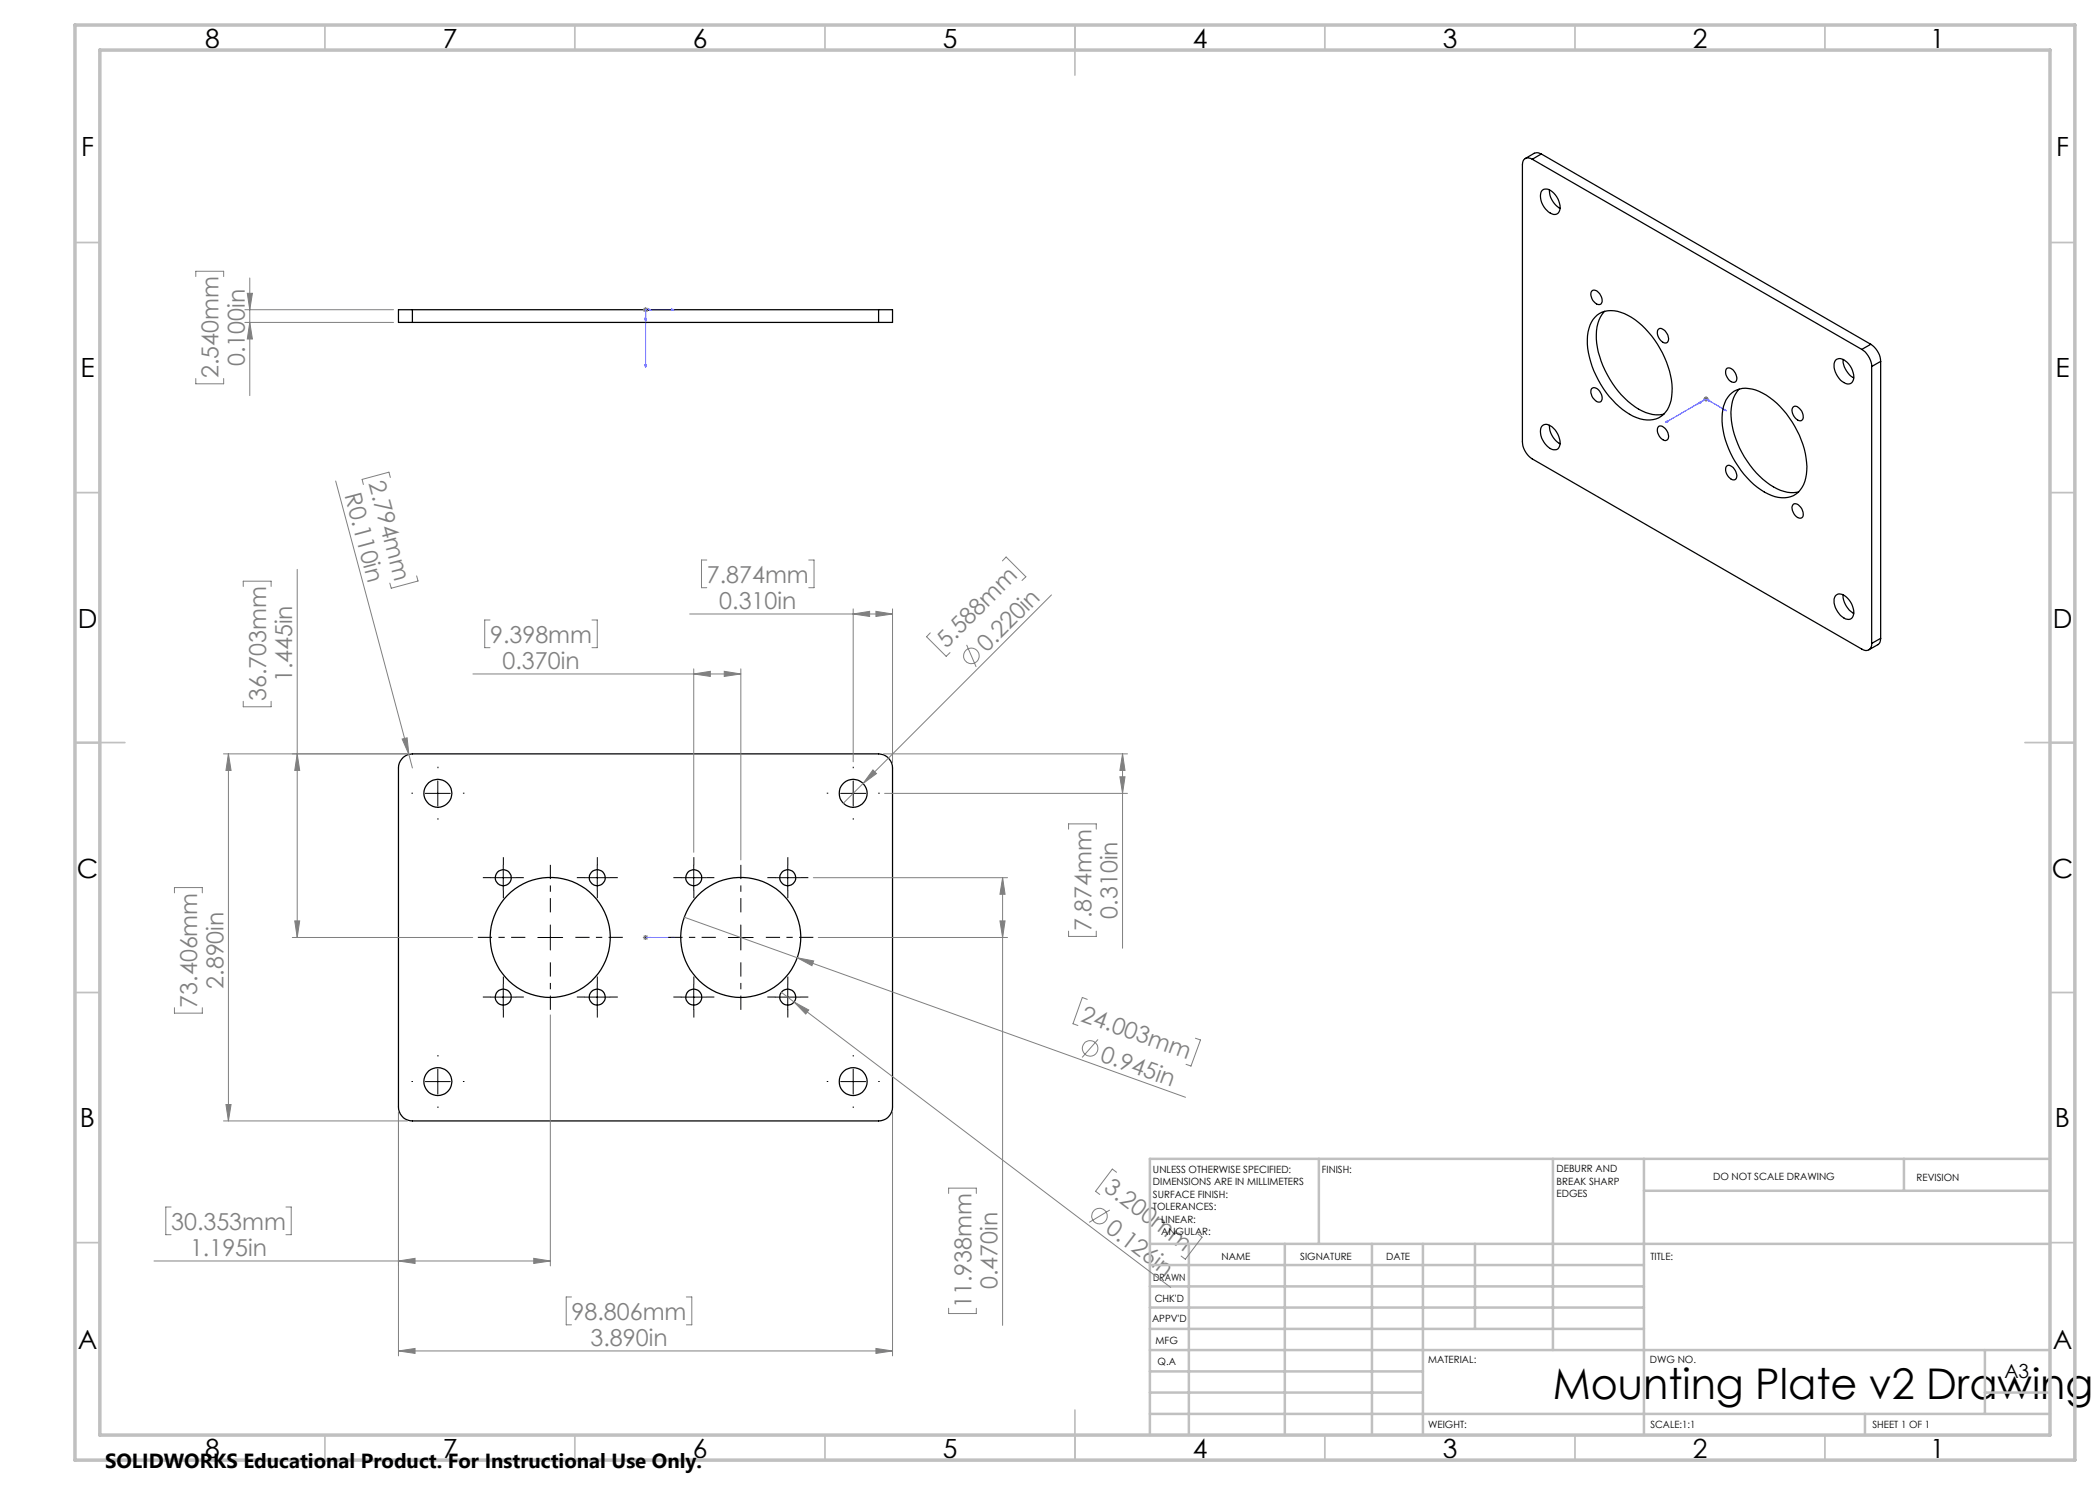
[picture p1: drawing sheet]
<svg xmlns="http://www.w3.org/2000/svg" width="420mm" height="297mm" viewBox="0 0 420 297" stroke-linecap="round" stroke-linejoin="round" font-family="sans-serif">
<g fill="none" stroke="#000" stroke-width=".25">
<path d="M306.5 31.9a1.2 1.2 0 0 0-1.4-.2 1.2 1.2 0 0 0-.6 1.3v55.4a4.4 4.4 0 0 0 2 3.4l65.9 38a1.2 1.2 0 0 0 1.4 .2 1.2 1.2 0 0 0 .5-1.3M306.5 31.9l65.9 38M308.3 30.8a1.49 1.49 0 0 0-1.5-.1l-1.8 1M308.3 30.8l-1.8 1.1M308.3 30.8l65.9 38.1M308.5 38a1.95 1.95 0 0 1 2.5 .9 3 3 0 0 1 .6 3.8 1.97 1.97 0 0 1-2.5-.9 3.5 3.5 0 0 1-.8-3.6zM309.9 38a4.3 4.3 0 0 0 2.1 3.7M318.3 58.3a.87 .87 0 0 1 1.4 .2 1.86 1.86 0 0 1 .5 2.3 1.4 1.4 0 0 1-1.8-1.1l-.2-.6zM82.5 61.9h-2.8v2.6h2.8M82.5 64.5h93.2M82.5 61.9v2.6M82.5 61.9h93.2"/>
<path d="M175.7 61.9h2.8v2.6h-2.8M175.7 61.9v2.6M318.3 77.7a1.21 1.21 0 0 1 1.8 .9l.3 .6a.79 .79 0 0 1-.2 1.1 .79 .79 0 0 1-1.1-.2 2.15 2.15 0 0 1-.8-2.4zM319 63.5a5 5 0 0 1 5.9-.8 18.2 18.2 0 0 1 9.2 12.4 8.9 8.9 0 0 1-1 7.3 4.8 4.8 0 0 1-5.8 1.1 17.6 17.6 0 0 1-8.5-9.3 12.9 12.9 0 0 1-.8-9.2zM320.9 62.3a7.6 7.6 0 0 0-1.6 6.3 18.8 18.8 0 0 0 9.1 13.6l.7 .3a6 6 0 0 0 3.7 .3M331.6 65.9a.87 .87 0 0 1 1.4 .2 1.96 1.96 0 0 1 .5 2.4 1.38 1.38 0 0 1-1.8-1.1l-.2-.7zM345.4 73.7a1.85 1.85 0 0 1 1.9 2.2 .75 .75 0 0 1-.6 .6 .75 .75 0 0 1-.7-.3 1.91 1.91 0 0 1-.6-2.5zM345.9 79a4.9 4.9 0 0 1 5.9-.7 18.2 18.2 0 0 1 9.3 12.4 8.9 8.9 0 0 1-1.1 7.3 5 5 0 0 1-6.4 .8 18.4 18.4 0 0 1-9-12.7 8.3 8.3 0 0 1 1.3-7.1zM347.8 77.8a7.4 7.4 0 0 0-1.5 6.4 18.8 18.8 0 0 0 9.1 13.6l.7 .3a6 6 0 0 0 3.6 .3M367.3 71.9a2.05 2.05 0 0 1 2.5 .9 3 3 0 0 1 .5 3.8 1.95 1.95 0 0 1-2.5-.9 2.94 2.94 0 0 1-.5-3.8zM368.6 71.9a4.4 4.4 0 0 0 2.1 3.7M372.4 69.9a4.4 4.4 0 0 1 1.9 3.4"/>
<path d="M374.2 68.9a4.4 4.4 0 0 1 1.9 3.4M374.2 68.9l-1.8 1M374.3 73.3v55.4M376.1 72.3l-1.8 1M376.1 72.3v55.4M308.3 85.3a1.36 1.36 0 0 1 2.1 .1 4.1 4.1 0 0 1 1.5 3.9 1.29 1.29 0 0 1-2.2 .2 3.7 3.7 0 0 1-1.4-4.2zM309.9 85.1a4.2 4.2 0 0 0 2.1 3.7M331.8 85.3a1.74 1.74 0 0 1 1.9 1.6 .8 .8 0 0 1-.3 1.1 .8 .8 0 0 1-1.1-.2 1.91 1.91 0 0 1-.5-2.5zM345.3 93.3a.87 .87 0 0 1 1.3 .2 1.96 1.96 0 0 1 .5 2.3 1.38 1.38 0 0 1-1.8-1l-.2-.7zM358.7 81.3a1.66 1.66 0 0 1 1.9 1.7 .79 .79 0 0 1-.2 1 .79 .79 0 0 1-1.1-.2 1.88 1.88 0 0 1-.6-2.5zM358.7 100.8a1.66 1.66 0 0 1 1.9 1.6 .8 .8 0 0 1-.2 1.1 .8 .8 0 0 1-1.1-.2 1.91 1.91 0 0 1-.6-2.5zM367.1 119.2a1.58 1.58 0 0 1 2.4 .4 3.6 3.6 0 0 1 1 3.9 1.58 1.58 0 0 1-2.4-.4 3.6 3.6 0 0 1-1-3.9z"/>
<path d="M368.6 119a4.3 4.3 0 0 0 2.1 3.7M376.1 127.7a1.37 1.37 0 0 1-.5 1.2l-1.8 1.1M376.1 127.7l-1.8 1M80.7 151.4a2.84 2.84 0 0 1 1.8-.6h93.2a2.81 2.81 0 0 1 2.8 2.8v67.8a2.81 2.81 0 0 1-2.8 2.8h-93.2a2.74 2.74 0 0 1-2.8-2.8v-67.8a2.83 2.83 0 0 1 1-2.2z"/>
<circle cx="87.6" cy="158.7" r="2.79"/>
<circle cx="170.6" cy="158.7" r="2.79"/>
<circle cx="100.6" cy="175.6" r="1.59"/>
<circle cx="119.5" cy="175.6" r="1.59"/>
<circle cx="138.7" cy="175.6" r="1.59"/>
<circle cx="157.6" cy="175.6" r="1.59"/>
<circle cx="100.6" cy="199.4" r="1.59"/>
<circle cx="110" cy="187.5" r="12"/>
<circle cx="119.5" cy="199.4" r="1.59"/>
<circle cx="138.7" cy="199.4" r="1.59"/>
<circle cx="148.1" cy="187.5" r="12"/>
<circle cx="157.6" cy="199.4" r="1.59"/>
<circle cx="87.6" cy="216.3" r="2.79"/>
<circle cx="170.6" cy="216.3" r="2.79"/>
</g>
<g fill="none" stroke="#808080" stroke-width=".2">
<path d="M39.2 55.3v-1h5.5v1M49.5 58.7h1l-.5 3.2zM50 55.6v23.5M39.2 75.7v1.1h5.5v-1.1M49 61.9h29.7M49 64.5h29.7M50 64.5l.5 3.3h-1zM128.6 61.9h1M128.8 61.6l.7 .7M129.1 61.5v.9M129.5 61.6l-.7 .7M340.7 79.8h1"/>
<path d="M340.9 79.4l.7 .7M341.2 79.3v1M341.6 79.4l-.7 .7M67.1 96.2l14.7 54.7M78.1 95.5l-.3-1.1-5.4 1.5 .3 1M48.6 117.3v-1.1h5.6v1.1M59.4 113.9v73.6M83.3 115.2l.3 1-5.4 1.4-.2-1M141.4 112h-1.1v5.5h1.1M161.7 112h1.1v5.5h-1.1M200.5 112.2l.7-.8 4 4-.8 .7M210.3 119l-41.6 41.7"/>
<path d="M94.6 134.8h53.6M98 124h-1.1v5.5h1.1M118.4 124h1.1v5.5h-1.1M137.9 122.8h40.6M138.7 133.8v36.7M138.7 134.8l3.4-.5v1zM144.9 134.3l3.3 .5-3.3 .5zM148.2 133.8v38.2M170.6 122.8l3.3-.5v1zM170.6 121.8v30.6M175.2 122.3l3.3 .5-3.3 .5zM178.5 121.8v30.8"/>
<path d="M186.1 126.6l-.8 .7 3.9 4 .8-.8M193.3 129l1.9 4.4M44.7 150.8h36.8M45.7 150.8l.5 3.3h-1zM45.7 150.8v73.4M48.6 140.3v1.1h5.6v-1.1M59.4 150.8l.5 3.3h-1zM80.4 147.8l1-.2 .4 3.3zM81.8 150.9l.7 2.7M174.6 154l.7 .7-2.7 2zM176.7 150.8h48.8M176.9 158.7h48.6"/>
<path d="M224 155.4h1l-.5 3.3zM224.5 150.8v38.8M224.5 150.8l.5 3.3h-1zM34.9 178.6v-1.1h5.6v1.1M162.7 175.5h38.8M200.5 175.5l.5 3.4h-1zM200.5 175.5v89.6M213.7 165.8v-1h5.6v1M58.5 187.5h36M58.9 184.2h1l-.5 3.3zM128.6 187.5h1M128.8 187.1l.7 .8"/>
<path d="M129.1 187v1M129.5 187.1l-.7 .8M136.8 183.4l22.7 8.2M156.3 198.5l2.5 1.9M159.5 191.6l3.2 .6-.3 .9zM159.5 191.6l77.6 27.9M163.7 187.5h37.8M200 184.2h1l-.5 3.3zM213.7 186.2v1.1h5.6v-1.1M217.5 199.9l-1-.4-1.9 5.2 1 .4M34.9 201.5v1.1h5.6v-1.1M110.1 203v50.2"/>
<path d="M158.8 200.4l75.3 57.1M158.8 200.4l2.9 1.6-.6 .8zM219.6 207.9l-3.2 3.6M239.1 207.6l1 .4-1.9 5.2-1-.3M44.7 224.2h36.8M45.2 220.9h1l-.5 3.3zM79.7 222.4v48.8M178.5 222.4v48.8M189.7 238.7v-1.1h5.6v1.1M223.3 234.5l-.8-.7-3.4 4.5 .9 .6M30.8 252.2h79.3M34.2 241.4h-1v5.5h1"/>
<path d="M57.2 241.4h1v5.5h-1M79.7 252.2l3.3-.5v1zM106.8 251.7l3.3 .5-3.3 .5zM114.3 259.4h-1.1v5.6h1.1M137.3 259.4h1.1v5.6h-1.1M222 242l-4.2 2.5M239.6 246.8l.8 .6-3.3 4.4-.9-.6M79.7 270.2l3.3-.5v1zM79.7 270.2h98.8M175.2 269.7l3.3 .5-3.3 .5zM189.7 261.7v1h5.6v-1"/>
<circle cx="194.3" cy="131.2" r="1.56"/>
<circle cx="218" cy="209.7" r="1.56"/>
<circle cx="219.9" cy="243.2" r="1.55"/>
</g>
<g fill="none" stroke="#00f" stroke-width=".2">
<path d="M128.9 72.9h.4l-.2 .6zM128.9 63.7h.4l-.2 .6zM129.7 61.8l.5 .1-.5 .2zM134.3 61.8l.6 .1-.6 .2zM134.9 61.9h-5.8v11.6M341.2 79.8l4.1 2.4M341.2 79.8l-8.1 4.7M341.2 79.8l.8 .5M341.2 79.8l-1.6 .9M333.4 84.2l.2 .1-.5 .2zM339.6 80.7l.3-.2 .2 .1zM341.5 80.1l.2-.1 .3 .3z"/>
<path d="M344.8 82l.2-.1 .3 .3zM128.9 187.5h.4zM129.1 187.5h.1M129.1 187.5h5.8M130.2 187.5h-.5h.5M134.9 187.5h-.6h.6"/>
</g>
<path d="M105.1 187.5h-9.5M110.1 182.5v-9.5M110.1 192.5v9.5M115.1 187.5h9.5M143.2 187.5h-9.5M148.2 182.5v-9.5M148.2 192.5v9.5M153.2 187.5h9.5" fill="none" stroke="#000" stroke-width=".2" stroke-dasharray="15.2 1.3 1.3 1.3" stroke-dashoffset="12.4" stroke-linecap="butt"/>
<g fill="none" stroke="#000" stroke-width=".2" stroke-dasharray="15.2 1.3 1.3 1.3" stroke-linecap="butt">
<path d="M82.6 158.6h-.3M87.6 153.6v-.3M92.6 158.6h.3M165.6 158.6h-.2M170.6 153.6v-.3M175.6 158.6h.3M87.6 163.6v.3M98.2 175.5h-1.6M100.7 173v-1.6M100.7 178v1.6M103.2 175.5h1.6M117 175.5h-1.6"/>
<path d="M119.5 173v-1.6M119.5 178v1.6M122 175.5h1.6M136.3 175.5h-1.6M138.8 173v-1.6M138.8 178v1.6M141.3 175.5h1.6M155.1 175.5h-1.6M157.6 173v-1.6M157.6 178v1.6M160.1 175.5h1.6M170.6 163.6v.3"/>
<path d="M98.2 199.4h-1.6M100.7 196.9v-1.6M103.2 199.4h1.6M117 199.4h-1.6M119.5 196.9v-1.6M122 199.4h1.6M136.3 199.4h-1.6M138.8 196.9v-1.6M141.3 199.4h1.6M155.1 199.4h-1.6M157.6 196.9v-1.6M160.1 199.4h1.6"/>
<path d="M82.6 216.3h-.3M87.6 211.3v-.3M92.6 216.3h.3M100.7 201.9v1.6M119.5 201.9v1.6M138.8 201.9v1.6M157.6 201.9v1.6M165.6 216.3h-.2M170.6 211.3v-.3M175.6 216.3h.3M87.6 221.3v.3M170.6 221.3v.3"/>
</g>
<g fill="none" stroke="#c0c0c0" stroke-width=".35">
<path d="M65 5v5M115 5v5M165 5v5M215 5v10M265 5v5M315 5v5M365 5v5M15 48.5h5M410 48.5h5M15 98.5h5M410 98.5h5M15 148.5h10"/>
<path d="M405 148.5h10M15 198.5h5M410 198.5h5M15 248.5h5M410 248.5h5M65 287v5M115 287v5M165 287v5M215 282v10M265 287v5M315 287v5M365 287v5"/>
</g>
<g fill="none" stroke="#c0c0c0" stroke-width=".5">
<path d="M263.8 231.8v17M310.6 231.8v38.2M328.8 231.8v55.2M328.8 238.2h81.2M380.8 231.8v6.4M410 231.8h-180v55.2M230 248.8h180M230 257.3h98.8M230 253h98.8M237.8 248.8v38.2M257 248.8v38.2M274.4 248.8v38.2"/>
<path d="M284.6 248.8v38.2M295 248.8v17M230 265.8h98.8M230 261.5h98.8M230 278.5h54.6M230 274.3h54.6M230 270h180M397 278.5h13M397 270v12.8M230 282.8h180M373 282.8v4.2"/>
</g>
<path d="M15 5h400v287h-400zM20 10h390v277h-390z" fill="none" stroke="#c0c0c0" stroke-width=".7"/>
<g fill="none" stroke="#000" stroke-width=".2">
<path d="M85.1 158.7h5M87.6 156.2v4.9M168.1 158.7h5M170.6 156.2v4.9M98.1 175.5h5.1M100.6 173v5M116.9 175.5h5.1M119.5 173v5M136.2 175.5h5.1M138.7 173v5M155 175.5h5.1M157.6 173v5"/>
<path d="M98.1 199.4h5.1M100.6 196.9v5M107.6 187.5h4.9M110.1 185v5M116.9 199.4h5.1M119.5 196.9v5M136.2 199.4h5.1M138.7 196.9v5M145.7 187.5h4.9M148.2 185v5M155 199.4h5.1M157.6 196.9v5"/>
<path d="M85.1 216.3h5M87.6 213.8v5M168.1 216.3h5M170.6 213.8v5"/>
</g>
<g fill="#00f">
<path d="M134.3 187.5h.6zM128.9 187.5h.4z"/>
<path d="M129.7 187.5h.5zM128.9 187.5h.4zM344.8 82l.5 .2-.3-.3zM333.4 84.2l-.3 .3 .5-.2zM341.5 80.1l.5 .2-.3-.3zM339.6 80.7l.5-.1-.2-.1zM134.3 61.8v.3l.6-.2zM128.9 72.9l.2 .6 .2-.6z"/>
<path d="M129.7 61.8v.3l.5-.2zM128.9 63.7l.2 .6 .2-.6z"/>
</g>
<g fill="#808080">
<path d="M80.4 147.8l1-.2 .4 3.3z"/>
<path d="M174.6 154l.7 .7-2.7 2z"/>
<path d="M158.8 200.4l2.9 1.6-.6 .8z"/>
<path d="M159.5 191.6l3.2 .6-.3 .9z"/>
<path d="M106.8 251.7l3.3 .5-3.3 .5zM79.7 252.2l3.3-.5v1zM144.9 134.3l3.3 .5-3.3 .5zM138.7 134.8l3.4-.5v1z"/>
<path d="M79.7 270.2l3.3-.5v1zM175.2 269.7l3.3 .5-3.3 .5zM170.6 122.8l3.3-.5v1zM175.2 122.3l3.3 .5-3.3 .5z"/>
<path d="M224 155.4h1l-.5 3.3zM224.5 150.8l.5 3.3h-1zM58.9 184.2h1l-.5 3.3zM59.4 150.8l.5 3.3h-1z"/>
<path d="M45.7 150.8l.5 3.3h-1zM45.2 220.9h1l-.5 3.3zM200.5 175.5l.5 3.4h-1zM200 184.2h1l-.5 3.3zM49.5 58.7h1l-.5 3.2zM50 64.5l.5 3.3h-1z"/>
</g>
<text font-size="8.5" x="310.6" y="279.7">Mounting Plate v2 Drawing</text>
<g font-size="5.3">
<text x="41" y="9.5">8</text>
<text x="88.5" y="9.5">7</text>
<text x="138.5" y="9.5">6</text>
<text x="188.5" y="9.5">5</text>
<text x="238.5" y="9.5">4</text>
<text x="288.5" y="9.5">3</text>
<text x="338.5" y="9.5">2</text>
<text x="386" y="9.5">1</text>
<text x="16.2" y="31.3">F</text>
<text x="411.2" y="31.3">F</text>
<text x="16.1" y="75.5">E</text>
<text x="411.1" y="75.5">E</text>
<text x="15.5" y="125.5">D</text>
<text x="410.5" y="125.5">D</text>
<text x="15.4" y="175.5">C</text>
<text x="410.4" y="175.5">C</text>
<text x="16" y="225.5">B</text>
<text x="411" y="225.5">B</text>
<text x="15.5" y="269.8">A</text>
<text x="410.5" y="269.8">A</text>
<text x="41" y="291.5">8</text>
<text x="88.5" y="291.5">7</text>
<text x="138.5" y="291.5">6</text>
<text x="188.5" y="291.5">5</text>
<text x="238.5" y="291.5">4</text>
<text x="288.5" y="291.5">3</text>
<text x="338.5" y="291.5">2</text>
<text x="386" y="291.5">1</text>
</g>
<g font-size="4.7" fill="#808080">
<text x="43.7" y="75.7" transform="rotate(-90 43.7 75.7)">2.540mm</text>
<text x="49" y="73.2" transform="rotate(-90 49 73.2)">0.100in</text>
<text x="68.9" y="99" transform="rotate(75 68.9 99)">R0.110in</text>
<text x="73.7" y="96.6" transform="rotate(75 73.7 96.6)">2.794mm</text>
<text x="141.4" y="116.5">7.874mm</text>
<text x="143.9" y="121.8">0.310in</text>
<text x="98" y="128.5">9.398mm</text>
<text x="189.3" y="129.8" transform="rotate(-45 189.3 129.8)">5.588mm</text>
<text x="197.4" y="130.6" transform="rotate(-45 197.4 130.6)">0.220in</text>
<text x="58.4" y="136.5" transform="rotate(-90 58.4 136.5)">1.445in</text>
<text x="100.5" y="133.8">0.370in</text>
<text x="53.2" y="140.3" transform="rotate(-90 53.2 140.3)">36.703mm</text>
<text x="223.5" y="183.7" transform="rotate(-90 223.5 183.7)">0.310in</text>
<text x="218.3" y="186.2" transform="rotate(-90 218.3 186.2)">7.874mm</text>
<text x="44.7" y="197.8" transform="rotate(-90 44.7 197.8)">2.890in</text>
<text x="39.5" y="201.5" transform="rotate(-90 39.5 201.5)">73.406mm</text>
<text x="215.9" y="204.1" transform="rotate(20 215.9 204.1)">24.003mm</text>
<text x="219.9" y="212.2" transform="rotate(20 219.9 212.2)">0.945in</text>
<text x="220.6" y="238.1" transform="rotate(37 220.6 238.1)">3.200mm</text>
<text x="34.2" y="245.9">30.353mm</text>
<text x="38" y="251.2">1.195in</text>
<text x="220.9" y="246.2" transform="rotate(37 220.9 246.2)">0.126in</text>
<text x="199.5" y="257.9" transform="rotate(-90 199.5 257.9)">0.470in</text>
<text x="114.3" y="263.9">98.806mm</text>
<text x="194.3" y="261.6" transform="rotate(-90 194.3 261.6)">11.938mm</text>
<text x="118.1" y="269.2">3.890in</text>
</g>
<text font-size="4.1" x="21" y="293.7">SOLIDWORKS Educational Product. For Instructional Use Only.</text>
<text font-size="3.9" x="400.9" y="275.5">A3</text>
<g font-size="2">
<text x="230.6" y="234.6">UNLESS OTHERWISE SPECIFIED:</text>
<text x="230.6" y="237.1">DIMENSIONS ARE IN MILLIMETERS</text>
<text x="230.6" y="239.6">SURFACE FINISH:</text>
<text x="264.4" y="234.6">FINISH:</text>
<text x="311.3" y="234.5">DEBURR AND</text>
<text x="311.3" y="237">BREAK SHARP</text>
<text x="311.3" y="239.5">EDGES</text>
<text x="342.6" y="236">DO NOT SCALE DRAWING</text>
<text x="383.3" y="236.2">REVISION</text>
<text x="230.6" y="242.1">TOLERANCES:</text>
<text x="232.2" y="244.6">LINEAR:</text>
<text x="232.2" y="247.1">ANGULAR:</text>
<text x="244.3" y="252">NAME</text>
<text x="260" y="251.9">SIGNATURE</text>
<text x="277.2" y="251.9">DATE</text>
<text x="330.1" y="251.9">TITLE:</text>
<text x="230.6" y="256.1">DRAWN</text>
<text x="230.9" y="260.3">CHK'D</text>
<text x="230.4" y="264.4">APPV'D</text>
<text x="231.1" y="268.8">MFG</text>
<text x="231.5" y="273">Q.A</text>
<text x="285.6" y="272.5">MATERIAL:</text>
<text x="330" y="272.5">DWG NO.</text>
<text x="285.6" y="285.5">WEIGHT:</text>
<text x="330.1" y="285.6">SCALE:1:1</text>
<text x="374.5" y="285.6">SHEET 1 OF 1</text>
</g>
</svg>
